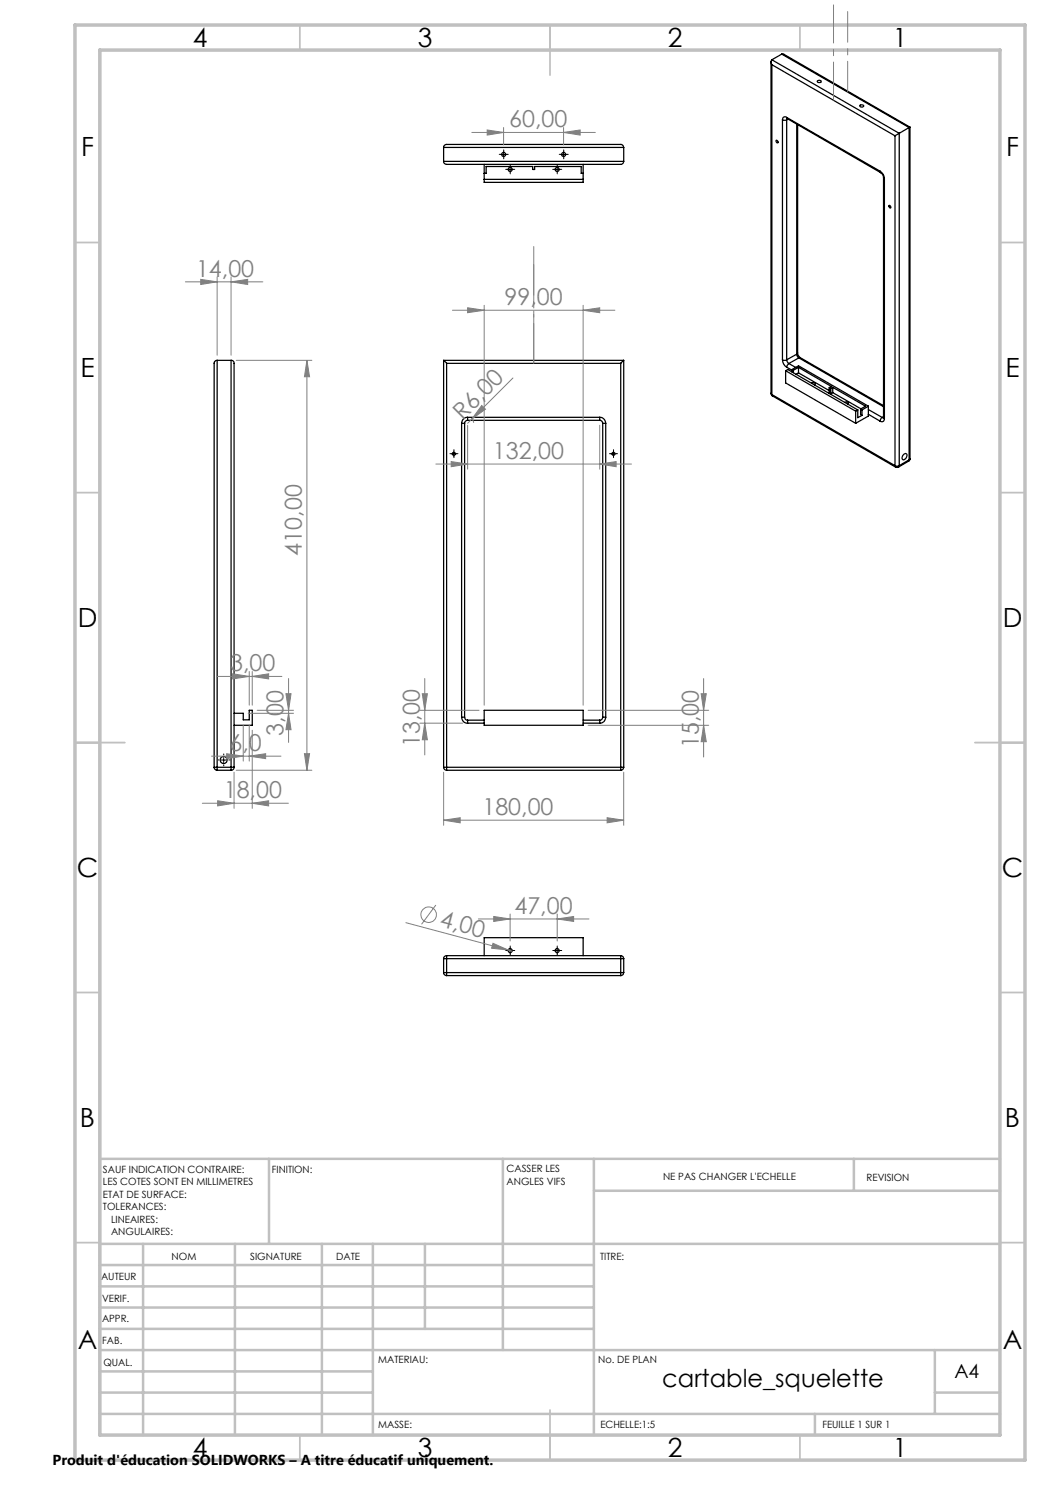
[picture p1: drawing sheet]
<svg xmlns="http://www.w3.org/2000/svg" width="210mm" height="297mm" viewBox="0 0 210 297" stroke-linecap="round" stroke-linejoin="round" font-family="sans-serif">
<g fill="none" stroke="#000" stroke-width=".25">
<path d="M154.2 12.3v66.4M154.4 12a.76 .76 0 0 0 0 .9M154.4 12.9l24.6 14.3M154.4 12l25.4 14.7M154.4 12.9v66M156.4 10.8h.3l25.3 14.6M156.4 10.8l25.4 14.7M156.4 10.8l-2 1.2M163.5 16.2a.42 .42 0 0 1 .4-.2 .42 .42 0 0 1 .3 .4 .4 .4 0 0 1-.4 .1 .4 .4 0 0 1-.3-.3zM88.7 29.5l.1-.3 .4-.3h34.9a.6 .6 0 0 1 .6 .6M88.7 32.3a.6 .6 0 0 0 .6 .6h34.8a.6 .6 0 0 0 .6-.6M88.7 29.5v2.8"/>
<path d="M88.7 29.5h36M88.7 32.3h36M96.8 34.7h.4v-1.4h9.3l.1 .6h.3v-.6h9.3v1.4h.4M96.8 32.9v3.6h19.8v-3.6M96.8 35.9h19.8M124.7 29.5v2.8M155.3 28a.27 .27 0 0 1 .3 .2 .27 .27 0 0 1-.2 .4l-.2-.4zM156.5 24l.2 .1 .6-.1M156.5 24v48M157.3 23.5a.51 .51 0 0 0-.6-.1 .51 .51 0 0 0-.2 .6M157.3 23.5l.2 .2M157.3 23.5l18.7 10.8"/>
<path d="M157.3 24v48M157.4 23.7h.1M157.4 23.7l-.1 .3M157.5 23.7l18.6 10.8M157.6 23.8l-.3 .2M159.3 24.8v46M159.5 24.9v45.7M172 21l.7 .1a.37 .37 0 0 1-.4 .3 .37 .37 0 0 1-.3-.3zM176 34.3a1.87 1.87 0 0 1 .9 1.4M176 34.3l.1 .2M176.1 34.5l.4 .4 .2 .6M176.7 35.5l.2 .2"/>
<path d="M176.7 35.5v48M176.9 35.7v48M179 27.2v65.9M179.8 26.7l-.8 .5M179.8 26.7v66.4M181.8 25.5v66.5M181.8 25.5l-2 1.2M182 25.4l-.2 .1M182 25.4v66.4M177.8 41.1a.25 .25 0 0 1 .3 .1 .25 .25 0 0 1-.1 .4zM43.4 72.1l-.4 .1-.2 .4v80.9M43.4 72.1h2.8"/>
<path d="M43.4 72.1v81.4M46.2 72.1a.55 .55 0 0 1 .6 .6v80.8M46.2 72.1v81.4M88.7 72.1l.6 .6M88.7 72.1v81.4M88.7 72.1h36M89.3 72.7v80.8M89.3 72.7h34.8M124.1 72.7v80.8M124.7 72.1l-.6 .6M124.7 72.1v81.4M154.2 78.7l.3 .5"/>
<path d="M154.2 78.7l.2 .2M154.4 78.9l.1 .3M154.4 78.9l24.6 14.2M154.5 79.2l24.6 14.2M156.5 72a1.87 1.87 0 0 0 .8 1.4M156.5 72l.2 .1 .6-.1M157.1 74.2l14 8M157.1 74.2l.5-.3 14 8.1M157.1 74.2v2.4l14 8.1M157.3 72l.5 .7M157.3 73.4l1.1 .6M157.8 72.7l-.5 .7"/>
<path d="M157.8 72.7l1.3 .8M158.4 73.9l.3 .1M158.4 73.9l1.3-.7 14 8M158.4 73.9v.5M158.7 74v.5M159.3 70.8l.2 .5 .3 .3M159.3 70.8l-2 1.2M159.5 70.6l.1 .4 .5 .5M159.5 70.6l-.2 .2M159.7 73.5l6.6 3.8-.4 .3M159.7 73.5l-1 .5M159.7 74.6l-.5 .3"/>
<path d="M159.7 74.6l6.2 3.5M159.7 73.5v1.1M159.8 71.6l-2 1.1M159.8 71.6l16.9 9.7M160.1 71.5l-.3 .1M160.1 71.5l16.6 9.6M162.3 76.7a.35 .35 0 0 1 .5-.2 .35 .35 0 0 1 .1 .4v.1M165.9 77.5v1.1l.2 .1M165.9 77.6l.2 .1M166.1 77.7h.1M166.1 78.7h.1M166.1 77.7v1"/>
<path d="M166.2 77.7v1M166.5 77.5l-.3 .2M166.5 77.5l6.6 3.7-1 .6M166.5 78.5l-.3 .2M166.5 78.5l5.7 3.3M166.5 77.5v1M92.3 84.7h.6M92.3 84.7v58.7M92.9 84.7v58.7M93.5 83.5a1.2 1.2 0 0 0-1.2 1.2M93.5 83.5v.6M93.5 84.1a.6 .6 0 0 0-.6 .6"/>
<path d="M93.5 83.5h26.4M93.5 84.1h26.4M119.9 83.5a1.2 1.2 0 0 1 1.2 1.2M119.9 84.1a.6 .6 0 0 1 .6 .6M119.9 83.5v.6M120.5 84.7h.6M120.5 84.7v58.7M121.1 84.7v58.7M169 80.5a.43 .43 0 0 1 .7 .2l-.2 .1M171.1 82.2v2.5M171.6 82l-.5 .2M171.6 82v1.5l.8-.4"/>
<path d="M172.1 81.8v1.1l.3 .2M172.1 81.8l.3 .2M172.4 82v1.1M173.7 81.2v2l-2.6 1.5M173.7 82.9l2.3 1.3M173.7 81.2l-1.3 .8M173.7 81.9l2.8 1.6M176.5 83.5l-.4 .3-.1 .4M176.5 83.5h.2M176.7 83.5v.1M176.7 83.5l.2 .2M176.7 83.4l-.2 .1"/>
<path d="M176.9 83.7a.53 .53 0 0 1-.3 .6 .53 .53 0 0 1-.6-.1M179 93.1l.3 .1 .5-.1M179 93.1l.1 .3M179.1 93.4h.6M179.8 93.1l-.1 .3M180.7 90.9a.42 .42 0 0 1 .6-.1 .42 .42 0 0 1 0 .7l-.1 .1a.45 .45 0 0 1-.7 .3 .45 .45 0 0 1 .1-.8zM181.7 92.2l-2 1.2M181.8 92l-.1 .2M181.8 92l-2 1.1M182 91.8l-.3 .4M182 91.8l-.2 .2M42.8 153.5h.6"/>
<path d="M42.8 153.5a.6 .6 0 0 0 .6 .6M43.4 153.5v.6M43.4 153.5h2.8M43.4 154.1h2.8M46.2 153.5v.6M46.2 153.5h.6M46.8 153.5a.55 .55 0 0 1-.6 .6M46.8 142.7h1.8v1.3h1.2v-1.9h.6v3h-3.6M88.7 153.5h.6M88.7 153.5a.6 .6 0 0 0 .6 .6M89.3 153.5v.6M89.3 153.5h34.8"/>
<path d="M89.3 154.1h34.8M92.3 143.4a1.15 1.15 0 0 0 1.2 1.2M92.3 143.4h.6M92.9 143.4a.6 .6 0 0 0 .6 .6M93.5 144v.6M93.5 144.6h3.3M93.5 144h3.3M96.8 142.1h19.8v3h-19.8zM116.6 144.6h3.3M116.6 144h3.3M119.9 144v.6M120.5 143.4h.6"/>
<path d="M120.5 143.4a.6 .6 0 0 1-.6 .6M121.1 143.4a1.15 1.15 0 0 1-1.2 1.2M124.1 153.5v.6M124.1 153.5h.6M124.7 153.5a.6 .6 0 0 1-.6 .6M88.7 194.5h.6M88.7 191.7h.6M88.7 194.5a.6 .6 0 0 0 .6 .6M88.7 191.7v2.8M89.3 194.5v.6M89.3 191.1v.6M89.3 191.1a.6 .6 0 0 0-.6 .6"/>
<path d="M89.3 191.7v2.8M89.3 191.7h34.8M89.3 194.5h34.8M89.3 195.1h34.8M89.3 191.1h34.8M96.8 191.1v-3.6h19.8v3.6M124.1 191.7h.6M124.1 194.5h.6M124.1 194.5v.6M124.1 191.1v.6M124.1 191.1a.6 .6 0 0 1 .6 .6M124.1 191.7v2.8"/>
<path d="M124.7 194.5a.6 .6 0 0 1-.6 .6M124.7 191.7v2.8"/>
<circle cx="100.7" cy="30.9" r=".4"/>
<circle cx="102" cy="33.9" r=".39"/>
<circle cx="111.4" cy="33.9" r=".39"/>
<circle cx="112.7" cy="30.9" r=".4"/>
<circle cx="90.8" cy="90.8" r=".31"/>
<circle cx="122.7" cy="90.8" r=".31"/>
<circle cx="44.7" cy="152" r=".7"/>
<circle cx="102" cy="190.1" r=".4"/>
<circle cx="111.4" cy="190.1" r=".4"/>
</g>
<g fill="none" stroke="#808080" stroke-width=".2">
<path d="M94.4 26.5h24.7M97.4 26l3.3 .5-3.3 .5zM100.7 25.5v3.5M112.7 26.5l3.3-.5v1zM112.7 25.5v3.5M37.1 56.4h15.5M40.1 55.9l3.3 .5-3.3 .5zM43.4 55.4v15.6M46.2 56.4l3.3-.5v1zM46.2 55.4v15.6M47.2 72.1h15.2M61.4 72.1v82"/>
<path d="M61.4 72.1l.5 3.2h-1zM90.5 62.1h32.5M93.5 61.6l3.3 .5-3.3 .4zM96.8 61.1v79.9M102.6 75.6l-9.1 9.1M116.6 62.1l3.3-.5v.9zM116.6 61.1v79.9M87.2 92.8h39.1M90.2 92.3l3.3 .5-3.3 .5zM93.5 85.1v8.7M94.3 83.7l.2 .3 .2 .6M96.3 81.1l.8 .7-2.7 2z"/>
<path d="M119.9 92.8l3.3-.5v1zM119.9 85.1v8.7M43.5 135.3h12.9M46.5 134.8l3.3 .5-3.3 .5zM49.8 134.3v6.7M50.4 135.3l3.3-.5v1zM50.4 134.3v6.7M57.2 138.7h1l-.5 3.4zM57.7 135.7v12.8M84.5 138.7h1l-.6 3.4zM84.9 135.7v15.3M140.2 138.7h1.1l-.6 3.4z"/>
<path d="M140.7 135.7v15.7M42.3 151.2h13.9M45.3 150.7l3.3 .5-3.3 .5zM46.8 154.4v7.3M47.2 154.1h15.2M48.6 145v7.2M49.6 142.7h9.1M49.8 151.2l3.3-.5v1zM49.8 145v7.2M50.4 146v15.7M51.4 142.1h7.3M57.7 142.7l.5 3.2h-1z"/>
<path d="M60.9 150.7h1l-.5 3.4zM84 142.1h11.8M84 144.6h8.5M84.9 144.6l.6 3.4h-1zM88.7 154.4v10.7M117.6 145.1h24.1M117.6 142.1h24.1M124.7 154.4v10.7M140.7 145.1l.6 3.2h-1.1zM40.5 160.7h17.2M43.5 160.2l3.3 .5-3.3 .5zM50.4 160.7l3.3-.5v1z"/>
<path d="M88.7 164l3.3-.5v1.1zM88.7 164h36M121.4 163.5l3.3 .5-3.3 .6zM81.2 184.5l20.4 5.5M87.2 181l-2.9 3.9M95.7 183.8h22.1M98.6 188.7l3 1.3-3.3-.4zM98.7 183.3l3.3 .5-3.3 .5zM101.6 190l.8 .2M102 182.8v5.4M111.4 183.8l3.3-.5v1zM111.4 182.8v5.4"/>
<circle cx="85.7" cy="182.9" r="1.56"/>
</g>
<g fill="none" stroke="#000" stroke-width=".2" stroke-dasharray="30.5 1.3 1.3 1.3">
<path d="M100.2 30.9h-.4M100.7 30.4v-.4M100.7 31.4v.4M101.2 30.9h.4M101.5 33.9h-.4M102 33.4v-.4M102 34.4v.4M102.5 33.9h.4M110.9 33.9h-.4M111.4 33.4v-.4M111.4 34.4v.4M111.9 33.9h.4"/>
<path d="M112.2 30.9h-.4M112.7 30.4v-.4M112.7 31.4v.4M113.2 30.9h.4M90.3 90.7h-.3M90.8 90.2v-.3M90.8 91.2v.3M91.3 90.7h.3M122.2 90.7h-.3M122.7 90.2v-.3M122.7 91.2v.3M123.2 90.7h.3"/>
<path d="M43.7 152h-.2M44.7 151v-.2M44.7 153v.2M45.7 152h.2M101.5 190.1h-.4M102 189.6v-.4M102 190.6v.4M102.5 190.1h.4M110.9 190.1h-.4M111.4 189.6v-.4M111.4 190.6v.4M111.9 190.1h.4"/>
</g>
<g fill="none" stroke="#000" stroke-width=".2">
<path d="M100.2 30.9h1M100.7 30.4v1M101.5 33.9h1M102 33.4v1M110.9 33.9h1M111.4 33.4v1M112.2 30.9h1M112.7 30.4v1M90.3 90.8h1M90.8 90.2v1.1M122.2 90.8h1M122.7 90.2v1.1"/>
<path d="M44.2 152h1M44.7 151.5v1M101.5 190.1h1M102 189.6v1M110.9 190.1h1M111.4 189.6v1"/>
</g>
<g fill="none" stroke="#c0c0c0" stroke-width=".35">
<path d="M60 5v5M110 5v10M160 5v5M15 48.5h5M200 48.5h5M15 98.5h5M200 98.5h5M15 148.5h10M195 148.5h10M15 198.5h5M200 198.5h5M15 248.5h5"/>
<path d="M200 248.5h5M60 287v5M110 282v10M160 287v5"/>
</g>
<g fill="none" stroke="#c0c0c0" stroke-width=".5">
<path d="M53.8 231.8v17M100.6 231.8v38.2M118.8 231.8v55.2M118.8 238.2h81.2M170.8 231.8v6.4M200 231.8h-180v55.2M20 248.8h180M20 257.3h98.8M20 253h98.8M28.6 248.8v38.2M47 248.8v38.2M64.4 248.8v38.2"/>
<path d="M74.6 248.8v38.2M85 248.8v17M20 265.8h98.8M20 261.5h98.8M20 278.5h54.6M20 274.3h54.6M20 270h180M187 278.5h13M187 270v12.8M20 282.8h180M163 282.8v4.2"/>
</g>
<path d="M15 5h190v287h-190zM20 10h180v277h-180z" fill="none" stroke="#c0c0c0" stroke-width=".7"/>
<path d="M169.5 18.4v-16.1" fill="none" stroke="#808080" stroke-width=".2" stroke-dasharray="30.5 1.3 1.3 1.3" stroke-dashoffset="24.3"/>
<path d="M166.7 20v-19" fill="none" stroke="#808080" stroke-width=".2" stroke-dasharray="30.5 1.3 1.3 1.3" stroke-dashoffset="22.9"/>
<path d="M106.7 72.6v-19.7" fill="none" stroke="#808080" stroke-width=".2" stroke-dasharray="30.5 1.3 1.3 1.3" stroke-dashoffset="22.5"/>
<path d="M106.7 72.6v-23.3" fill="none" stroke="#808080" stroke-width=".2" stroke-dasharray="30.5 1.3 1.3 1.3" stroke-dashoffset="20.7"/>
<g fill="#808080">
<path d="M98.6 188.7l3 1.3-3.3-.4z"/>
<path d="M96.3 81.1l.8 .7-2.7 2z"/>
<path d="M46.2 56.4l3.3-.5v1zM40.1 55.9l3.3 .5-3.3 .5zM50.4 160.7l3.3-.5v1zM43.5 160.2l3.3 .5-3.3 .5zM50.4 135.3l3.3-.5v1zM46.5 134.8l3.3 .5-3.3 .5z"/>
<path d="M45.3 150.7l3.3 .5-3.3 .5zM49.8 151.2l3.3-.5v1zM98.7 183.3l3.3 .5-3.3 .5zM111.4 183.8l3.3-.5v1zM97.4 26l3.3 .5-3.3 .5zM112.7 26.5l3.3-.5v1z"/>
<path d="M90.2 92.3l3.3 .5-3.3 .5zM119.9 92.8l3.3-.5v1z"/>
<path d="M116.6 62.1l3.3-.5v.9zM93.5 61.6l3.3 .5-3.3 .4z"/>
<path d="M140.7 145.1l.6 3.2h-1.1zM140.2 138.7h1.1l-.6 3.4z"/>
<path d="M60.9 150.7h1l-.5 3.4zM61.4 72.1l.5 3.2h-1zM57.7 142.7l.5 3.2h-1zM57.2 138.7h1l-.5 3.4z"/>
<path d="M84.9 144.6l.6 3.4h-1zM84.5 138.7h1l-.6 3.4z"/>
<path d="M88.7 164l3.3-.5v1.1zM121.4 163.5l3.3 .5-3.3 .6z"/>
</g>
<g font-size="5.3">
<text x="38.5" y="9.5">4</text>
<text x="83.5" y="9.5">3</text>
<text x="133.6" y="9.5">2</text>
<text x="178.6" y="9.5">1</text>
<text x="16.2" y="31.2">F</text>
<text x="201.2" y="31.2">F</text>
<text x="16.1" y="75.5">E</text>
<text x="201.1" y="75.5">E</text>
<text x="15.5" y="125.5">D</text>
<text x="200.5" y="125.5">D</text>
<text x="15.4" y="175.5">C</text>
<text x="200.4" y="175.5">C</text>
<text x="16" y="225.5">B</text>
<text x="201" y="225.5">B</text>
<text x="15.5" y="269.7">A</text>
<text x="200.5" y="269.7">A</text>
<text x="38.5" y="291.5">4</text>
<text x="83.5" y="291.5">3</text>
<text x="133.6" y="291.5">2</text>
<text x="178.6" y="291.5">1</text>
</g>
<text font-size="4.9" x="132.5" y="277.3">cartable_squelette</text>
<g font-size="4.7" fill="#808080">
<text x="101.9" y="25.5">60,00</text>
<text x="39.2" y="55.3">14,00</text>
<text x="100.9" y="61">99,00</text>
<text x="92.6" y="84.2" transform="rotate(-45 92.6 84.2)">R6,00</text>
<text x="98.6" y="91.8">132,00</text>
<text x="60.4" y="111.1" transform="rotate(-90 60.4 111.1)">410,00</text>
<text x="46" y="134.3">3,00</text>
<text x="56.7" y="147.2" transform="rotate(-90 56.7 147.2)">3,00</text>
<text x="84" y="149.4" transform="rotate(-90 84 149.4)">13,00</text>
<text x="139.7" y="149.6" transform="rotate(-90 139.7 149.6)">15,00</text>
<text x="45.9" y="150.2">6,0</text>
<text x="44.8" y="159.6">18,00</text>
<text x="96.5" y="163">180,00</text>
<text x="87.8" y="185.2" transform="rotate(15 87.8 185.2)">4,00</text>
<text x="102.9" y="182.8">47,00</text>
</g>
<text font-size="3.9" x="190.9" y="275.5">A4</text>
<text font-size="2.9" x="10.5" y="292.9">Produit d'éducation SOLIDWORKS – A titre éducatif uniquement.</text>
<g font-size="2">
<text x="20.6" y="234.6">SAUF INDICATION CONTRAIRE:</text>
<text x="20.6" y="237.1">LES COTES SONT EN MILLIMETRES</text>
<text x="20.6" y="239.6">ETAT DE SURFACE:</text>
<text x="54.4" y="234.6">FINITION:</text>
<text x="101.3" y="234.5">CASSER LES</text>
<text x="101.3" y="237">ANGLES VIFS</text>
<text x="132.6" y="236">NE PAS CHANGER L'ECHELLE</text>
<text x="173.3" y="236.2">REVISION</text>
<text x="20.6" y="242.1">TOLERANCES:</text>
<text x="22.2" y="244.6">LINEAIRES:</text>
<text x="22.2" y="247.1">ANGULAIRES:</text>
<text x="34.3" y="252">NOM</text>
<text x="50" y="251.9">SIGNATURE</text>
<text x="67.2" y="251.9">DATE</text>
<text x="120" y="251.9">TITRE:</text>
<text x="20.2" y="256.1">AUTEUR</text>
<text x="20.4" y="260.3">VERIF.</text>
<text x="20.4" y="264.4">APPR.</text>
<text x="20.5" y="268.8">FAB.</text>
<text x="20.7" y="273.1">QUAL.</text>
<text x="75.7" y="272.5">MATERIAU:</text>
<text x="119.6" y="272.5">No. DE PLAN</text>
<text x="75.6" y="285.5">MASSE:</text>
<text x="120.1" y="285.6">ECHELLE:1:5</text>
<text x="164.5" y="285.6">FEUILLE 1 SUR 1</text>
</g>
</svg>
